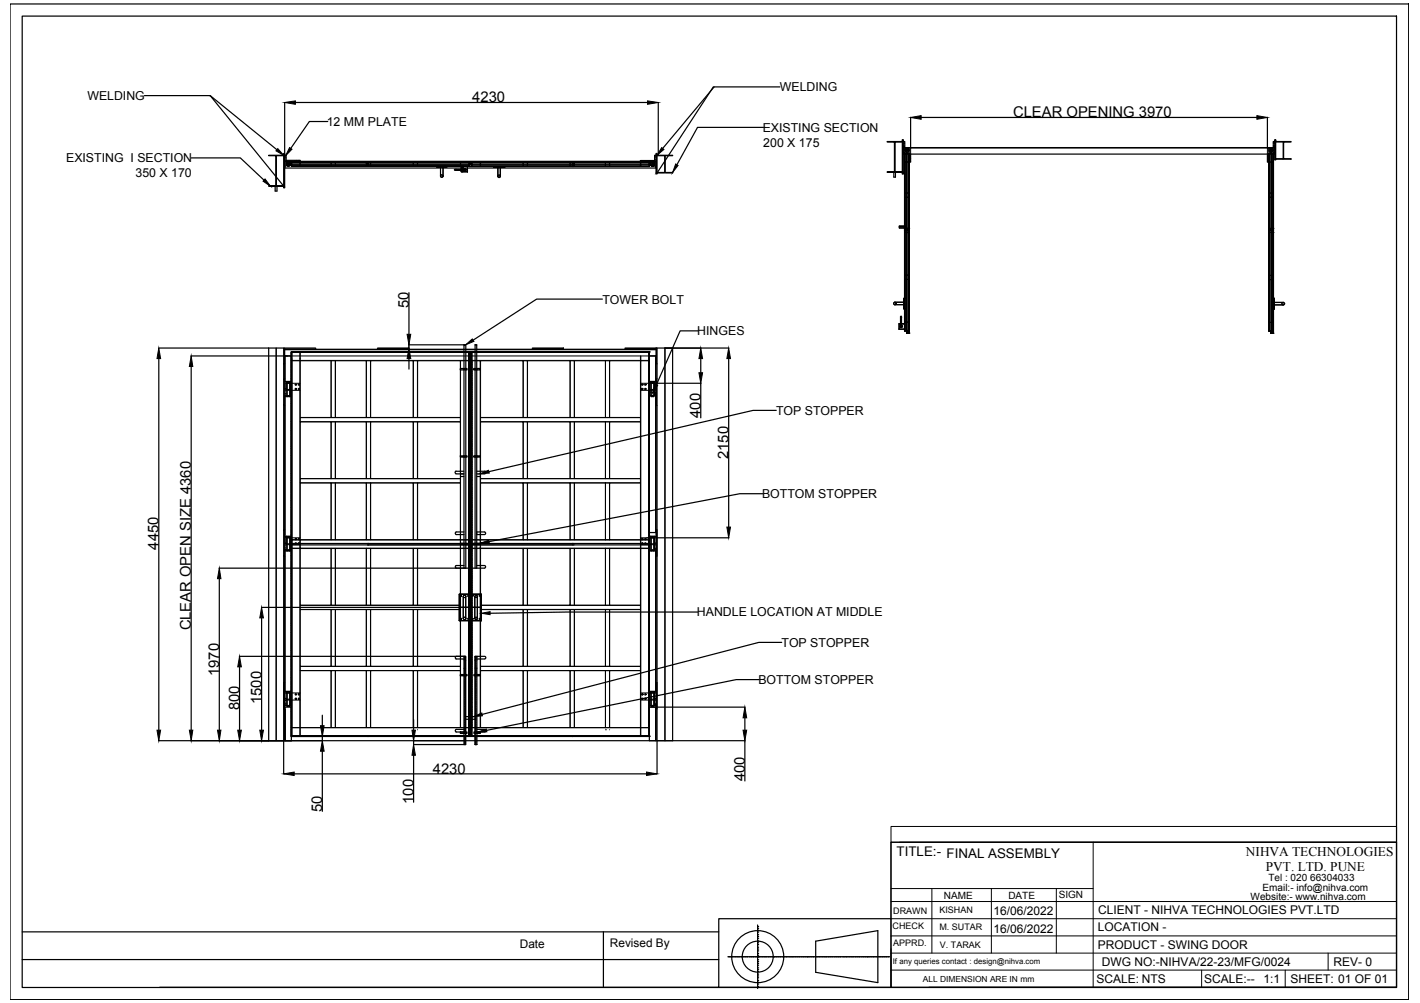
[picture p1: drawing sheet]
<svg xmlns="http://www.w3.org/2000/svg" width="297mm" height="210mm" viewBox="0 0 297 210" stroke-linecap="round" stroke-linejoin="round" font-family="sans-serif">
<!-- layer: 0 -->
<g fill="none" stroke="#000" stroke-width=".25">
<path d="M2.1 .8h292.6v208.4h-292.6zM4.6 3.4h287.5v203.3h-287.5zM149.4 18.2h-.2l-11.7 17.9M163.1 18.2h-13.7l-10.8 12.9M30.2 20h13.8l13.9 11.3M40 33h10.3l4.9 4.7M43.8 20l15.5 18.9M56.2 32.5h3.1l-1.5 .1v6.2h1.5v.2h-3.1v-.2h1.5v-6.2zM57.6 39v1h.3v-1M59.3 32.3h.2v6.8h-.2zM59.3 39.1v.2h.2v-.2M59.3 32.3v-.2h.2v.2"/>
<path d="M59.5 32.5h.3v1.1M59.5 21.4v11M59.5 35.2h77.7M59.5 33.8h77.7M59.8 33.8v-.2h3v.2M61.8 21.4h73.7M68.6 25.4h-3.9l-3.9 5.7M92.1 36.8l.3 .3 .3-.3M92.1 35.2v1.7M92.7 35.2v1.7M95.3 35.5h-.2v.1h1.5h-1.2M95.3 35.5h1.3h-1.2"/>
<path d="M95.3 35.4l.1 .1M95.4 35.5v.1M95.4 35.6h-.1M96.5 35.6v.3l.1 .1v-.8v.7h1.2v-.7v.7M96.5 35.2v.3M96.6 36h1.2M97.8 36h.1M104.1 36.9l.3 .3 .3-.3M104.1 35.2v1.7M104.7 35.2v1.7M134 33.8v-.2h2.9v.2M137.2 32.3h.2v4.1h-.2z"/>
<path d="M137.2 32.5h-.3v1.1M137.2 32.3v-.2h.2v.2M137.4 32.5h3.3l-1.6 .1v3.5l1.6 .1h-3.3l1.7-.1v-3.5zM137.7 21.4v11M159.7 26.7h-13.8l-4.3 7.8M185.6 29.6h3.2l-1.6 .1v6.3l1.6 .1h-3.2l1.5-.1v-6.3zM187 36.1v1h.3v-1M188.8 29.4h.2v6.9h-.2zM188.8 36.3v.1h.2v-.1M188.8 29.4v-.2h.2v.2M189 29.6h.3v1.3M189 32.2h77.6"/>
<path d="M189 30.9h77.6M189.2 32.2l.1 16M189.3 32.2v16M189.6 32.2v16h.6v-16M189.8 32.2v16h-.5M190.1 32.2v16M190.5 32.2v1.7h-.3M190.5 24.5v6.5M192.7 24.6h70.2M265.1 32.2v1.7h.3M265.1 24.5v6.5M265.4 32.2l.1 16"/>
<path d="M265.5 32.2v16M265.8 32.2v16h.6v-16M266 32.2v16h-.5M266.3 32.2v16M266.6 29.4h.3v4.1h-.3zM266.6 29.6h-.3v1.3M266.6 29.4v-.2h.3v.2M266.9 29.6h3.2l-1.6 .1v3.5l1.6 .1h-3.2l1.5-.1v-3.5zM188.1 47.4h1.1M189.2 47.3h-1.1v.4h1.1M189.3 48h.5v21.2h-.5zM189.3 48l-.1 19.8"/>
<path d="M190.1 48l.1 21.7zM190.1 48h-.5v21.7h.5M265.5 48v21.3h.5v-21.3h-.6l.1 21.3M266.3 48h-.5v21.7M33.2 72.8h26.1M33.2 75v77.8M39.9 74.5h21M40 76.7v76.1M56.2 72.8v82.2M59.3 72.8h.2v3.3h-.2zM59.3 76.1v3.2M59.5 74.5l.1 5.3"/>
<path d="M59.5 79.3h-.2v5.5h.2M59.5 72.8h6.5v.3h-6.5M59.5 79.8h.1M59.5 76.1v66.7M59.5 73.1h37.5M59.5 73.2h37.5M59.6 74.5h1.3v5.3h-1.3M59.8 80l.1 .2M59.8 80h1zM60.8 80h.1M60.8 80v2.8h-1M60.9 73.7l.1 40.3z"/>
<path d="M60.9 73.7h.1M60.9 73.7v.9M60.9 74.7v2.5M60.9 77.3v.8M60.9 78.2v2M60.9 73.6h.2M61 73.6l16.1 .1zM61 73.6v.1M61.2 73.6h2.5M63.8 73.6h.7M64.6 73.6h2.1M66.8 73.6h.4"/>
<path d="M67.3 73.6h2M69.4 73.6h.8M70.3 73.6h2.5M72.9 73.6h2.1M75 73.6h23.6v2.1M76.9 73.6l19.7 .1M79 72.8h6.4v.3h-6.4zM85.5 72.2h11.6M85.5 72.2v.6M85.5 61.2v8.8M85.5 75v2.2M96.3 77.1h1.4v.3h-1.4z"/>
<path d="M96.6 73.6h.1M96.6 73.6h1.2M96.6 73.7h1.2M97 72.2h.4M97 77.1v.3M97 77.3h.4M97.4 73.1h39.8M97.4 73.2h39.8M97.4 77.1v.3M97.8 73.7h.3M98.1 73.7v40.3M98.1 73.6v.1"/>
<path d="M98.1 73.6h.1M98.2 73.7h.1M98.2 73.6v2.1M98.2 75.8v.8M98.2 76.7v2M98.2 78.8v.4M98.2 79.3v2.1M98.2 73.6h21.7l-21.7 .1v40.3h21.7M98.2 74v-.4v40.4M98.2 74.1v2.5M98.2 76.7v2.1M98.2 78.9v3.3"/>
<path d="M98.5 73.7v.3M98.5 74.1v2.5M98.5 76.7v2.1M98.5 78.9v3.3M98.6 75.8v.8M98.6 76.7v2M98.6 78.8v.4M98.6 79.3v2.1M98.7 73.6h23.3M98.7 73.7v.3M98.7 74.1v2.5M98.7 76.7v2.1"/>
<path d="M98.7 78.9v3.3M99 73.6h1.1M99 73.7h1.1M99.1 77.1h1.4v.3h-1.4zM99.3 77.1v.3M99.3 77.3h.5M99.4 72.2h.3v46.7M99.4 72.2h.3M99.4 72.2v46.7M99.8 77.1v.3M100.1 73.6h.1M111.4 72.8h6.4v.3h-6.4z"/>
<path d="M119.7 73.6l16.1 .1v40.3v-40.4zM122.1 73.6h.8M123 73.6h2M125.1 73.6h.4M125.6 73.6h2.1M126 62.6h-13.7l-13.3 8.6M127.7 73.6h.8M128.6 73.6h2.5M131.2 73.6h2.1M133.4 73.6h2.4M135.8 73.7h.1M135.8 73.6v.1"/>
<path d="M135.8 73.6h.1M135.8 73.7v.9M135.8 74.7v2.5M135.8 77.3v.8M135.8 78.2v2M135.8 74.5h1.4M136 80v2.8h.9M136 80h.1M136 80h.9zM136.9 80h.1M136.9 80v1.3M137.1 79.8h-1.3v-5.3h1.3l.1 5.3"/>
<path d="M137.2 72.8h.2v3.3h-.2zM137.2 79.3h.2v5.5h-.2zM137.2 72.8h-6.4v.3h6.4M137.2 76.1v3.2M137.4 72.8h15.1M137.4 76.1v3.2M140.7 72.8v82.2M146 69.2h-3.7l-5 11.3M146.6 75v3M152.4 75v35.3M187.2 63.8h1.8M187.2 63.2h1.8"/>
<path d="M187.2 63.2l-.3 .3 .3 .3M188.1 67.8h1.1zM188.1 67.8v1.1h1.1v-1.1M188.1 67.8h.1M188.1 68.9h1.1l.1 .3M188.4 67.8v-1.6h.2v1.6M188.4 66.4v.1M188.4 67.8v-1.3h.1v1.3M188.6 66.4v.1M189 62.4h.2v2.2h-.2zM189 62.4v2.2M189.2 64.6h.1"/>
<path d="M189.2 62.4h.1M189.2 67.8h.1M189.2 67.8v1.1M189.3 69.2h.1M189.3 69.2l.3 .1M189.6 69.7h.1M189.7 69.7h.1M189.7 69.7h.4zM189.7 69.6l.1 .1M190.1 69.7h.1M190.2 69.6l-.1 .1M190.2 69.7h-.1"/>
<path d="M265.5 69.3h.1M265.5 69.3h.3M265.8 69.3h.1M265.8 69.2v.1M265.8 69.7l.1 .1M265.8 69.7h.6M265.9 69.7h.1M265.9 69.8h.1M265.9 69.8h.4zM265.9 69.6l.1 .1M266.3 69.7v.1M266.3 69.7v-21.7l.1 21.7"/>
<path d="M266.4 62.5v2.1M266.4 69.6l-.1 .1M266.4 69.7l-.1 .1M266.4 64.7h.2M266.4 62.4h.2M266.6 62.4v2.3zM266.6 63.3h1.8l.3 .2-.3 .3h-1.8M59.3 84.8v26.1M59.5 83l.1 29.3M59.5 81.3h.3v1.5h-.3M59.6 83h1.3v29.3h-.1M59.8 81.5h1"/>
<path d="M60.1 82.8v.1M60.1 82.8v.2M60.6 82.8v.2M60.8 80.2h.1M60.8 81.7h.1M60.9 80.3v.4M60.9 80.8v2.1M60.9 83v.7M60.9 83.8v2.5M60.9 86.4v2.1M60.9 88.6v2.5M60.9 91.2v.8"/>
<path d="M60.9 92.1v2M60.9 94.2v2.6M60.9 96.8v.8M60.9 97.7v2.1M60.9 99.9v.3M60.9 80.2h-1.1v1.1M95.4 99.2h1.6M95.4 98.6h1.6M95.4 98.6l-.2 .3 .2 .2M96.3 95.4h1.4v.3h-1.4zM96.4 99.7h.6M97 95.5h.1"/>
<path d="M97 95.5h.4M97 95.4v.1M97 95.6v.1M97.4 95.5h.1M98.2 81.4v.8M98.2 82.3v2.5M98.2 84.9v2.1M98.2 87.1v2.5M98.2 89.7v.8M98.2 90.5v2.1M98.2 92.7v.4M98.2 93.2v2"/>
<path d="M98.2 95.3v.8M98.2 96.2v2M98.2 98.3v.4M98.2 98.8v2.1M98.2 82.3v2.1M98.2 84.5v2.5M98.2 87.1v.8M98.2 88v2M98.2 90.1v.4M98.2 90.6v2.1M98.2 92.7v.8M98.2 93.6v2.5"/>
<path d="M98.2 96.2v2.1M98.2 98.4v2.5M98.5 82.3v2.1M98.5 84.5v2.5M98.5 87.1v.8M98.5 88v2M98.5 90.1v.4M98.5 90.6v2.1M98.5 92.7v.8M98.5 93.6v2.5M98.5 96.2v2.1M98.5 98.4v2.5"/>
<path d="M98.6 81.4v.8M98.6 82.3v2.5M98.6 84.9v2.1M98.6 87.1v2.5M98.6 89.7v.8M98.6 90.5v2.1M98.6 92.7v.4M98.6 93.2v2M98.6 95.3v.8M98.6 96.2v2M98.6 98.3v.4M98.6 98.8v2.1"/>
<path d="M98.7 82.3v2.1M98.7 84.5v2.5M98.7 87.1v.8M98.7 88v2M98.7 90.1v.4M98.7 90.6v2.1M98.7 92.7v.8M98.7 93.6v2.5M98.7 96.2v2.1M98.7 98.4v2.5M99.1 95.4h1.4v.3h-1.4zM99.3 95.5h.1"/>
<path d="M99.3 95.5h.5M99.8 95.5h.1M99.8 95.4v.1M99.8 95.6v.1M99.8 99.2h1.6M99.8 98.6h1.6M99.8 99.7h.6M101.4 98.6l.2 .3-.2 .2M135.8 80.3v.4M135.8 80.8v2.1M135.8 83v.7M135.8 83.8v2.5"/>
<path d="M135.8 86.4v2.1M135.8 88.6v2.5M135.8 91.2v.8M135.8 92.1v2M135.8 94.2v2.6M135.8 96.8v.8M135.8 97.7v2.1M135.8 99.9v.3M135.8 80.2h10.8M135.8 81.7h.2M136 82.1h-.2v29.3h1.3M136 81.5h.9"/>
<path d="M136.2 82.8h.1M136.2 82.8v.2h.6v-.2M136.9 80.2h.1M137.2 82.1v29.3M137.2 81.3h-.3v1.5h.2M137.2 84.8v26.1M137.4 84.8v77.2M146.6 80.2v7.2M162.4 85.9h-4.8l-55.3 12.8M45.8 118.9h55.6M59.3 116.4v45.6M59.5 115.3l.1 29.4"/>
<path d="M59.5 113.7h.3v1.4h-.3M59.5 110.9h-.2v5.5h.2M59.5 112.3h.3M59.6 115.3h1.3v29.4h-1.3M59.8 112.3h1zM59.8 112.3v1.4M59.8 112.6h1.1M59.8 113.8h1M60.1 115.1v.2M60.3 115.2h.1M60.3 115.1v.1M60.6 115.1v.2"/>
<path d="M60.8 112.3h.1M60.8 112.3v2.8h-1M60.8 112.5l-.9 .1M60.8 114h.1M60.9 100.3v2.1M60.9 102.5v.7M60.9 103.3v2.6M60.9 105.9v2.1M60.9 108.1v2.5M60.9 110.7v.8M60.9 111.6v2.1M60.9 113.7v1"/>
<path d="M60.9 114.8v2.5M60.9 117.4v.7M60.9 118.2v2.1M61 114h36M61 113.7h36M95.4 111.9h1.7M95.4 111.3h1.7M95.4 118.3h1.7M95.4 111.3l-.2 .3 .2 .3M95.4 118.4l-.2 .2 .2 .3M96.3 113.7h1.4v.2h-1.4zM97 113.8h.1"/>
<path d="M97 113.8h.4M97 113.7v.1M97 113.9h.1M97.1 118.9v-46.7h.3v46.7M97.4 114h.7M97.4 113.7h.7M97.4 113.8h.1M98.1 113.7l.1 40.3v-80.3l-.1 40.3M98.1 113.7v40.4M98.2 114h.1M98.2 113.7h21.7M98.2 113.7v40.3"/>
<path d="M98.2 101v.7M98.2 101.8v2.5M98.2 104.4v2.1M98.2 106.6v2.5M98.2 109.2v.8M98.2 110.1v2M98.2 112.2v.4M98.2 112.7v41.3M98.2 101v.8M98.2 101.8v2.1M98.2 104v2.5M98.2 106.6v.8"/>
<path d="M98.2 107.5v2M98.2 109.6v.4M98.2 110.1v2.1M98.2 112.3v.7M98.2 113.1v3.5M98.2 116.7v2.1M98.2 118.9v2.5M98.5 101v.8M98.5 101.8v2.1M98.5 104v2.5M98.5 106.6v.8M98.5 107.5v2"/>
<path d="M98.5 109.6v.4M98.5 110.1v2.1M98.5 112.3v.7M98.5 113.1v3.5M98.5 116.7v2.1M98.5 118.9v2.5M98.6 101v.7M98.6 101.8v2.5M98.6 104.4v2.1M98.6 106.6v2.5M98.6 109.2v.8M98.6 110.1v2"/>
<path d="M98.6 112.2v.4M98.6 112.7v3.9M98.6 116.7v2.1M98.6 118.9v2.5M98.7 101v.8M98.7 101.8v2.1M98.7 104v2.5M98.7 106.6v.8M98.7 107.5v2M98.7 109.6v.4M98.7 110.1v2.1M98.7 112.3v.7"/>
<path d="M98.7 113.1v3.5M98.7 116.7v2.1M98.7 118.9v2.5M99.1 113.7h1.4v.2h-1.4zM99.3 113.8h.1M99.3 113.8h.5M99.7 118.3h1.7M99.8 113.8h.1M99.8 113.7v.1M99.8 113.9h.1M101.4 111.3h-1.7v.6h1.7M101.4 111.3l.2 .3-.2 .3"/>
<path d="M101.4 118.4l.2 .2-.2 .3M119.7 113.7h16.1v40.4v-40.4v1M119.7 114h16.1M135.3 112.6h17.2M135.8 100.3v2.1M135.8 102.5v.7M135.8 103.3v2.6M135.8 105.9v2.1M135.8 108.1v2.5M135.8 110.7v.8M135.8 111.6v2.1M135.8 114.8v2.5"/>
<path d="M135.8 117.4v.7M135.8 118.2v2.1M135.8 114h.2M136 112.3v2.8h.9M136 112.3h.9h-.9M136 112.5h.9M136 112.3h.1M136 113.8h.9M136.2 115.3h-.4v29.4h1.3M136.2 115.3h.6M136.2 115.1v.2M136.5 115.1l.1 .1z"/>
<path d="M136.8 115.1v.2M136.8 115.3h.3M136.9 112.3h.1M136.9 113.7v1.4h.3M136.9 112.3v1.4M136.9 113.7h.3M137.2 115.3v29.4M137.2 110.9h.2v5.5h-.2zM137.2 116.4v26.4M159.6 103.3h-4.8l-52.5 10.1M45.9 121.1v31.7M50.1 137.4h47.3v18.4"/>
<path d="M50.1 139.6v13.2M54.7 127.1h46M54.7 129.3v23.5M60.9 120.4v.4M60.9 120.8v2.1M60.9 123v.8M60.9 123.9v2.5M60.9 126.5v2.1M60.9 128.6v2.6M60.9 131.3v.7M60.9 132.1v2.1M60.9 134.3v2.5"/>
<path d="M60.9 136.9v.8M60.9 137.7v2.1M60.9 139.9v.4M95.4 137.9h1.7M95.4 137.4l-.2 .2 .2 .3M96.1 124.4v5.5zM96.1 129.9h2.2h-2.2M97.1 137.4v18.4M97.1 139.9h.3M97.2 137.4v1M97.2 138.5v.3M97.2 138.9v2.9"/>
<path d="M97.4 138.2v17.6M97.4 124.8v4.6M97.5 124.8l-.3-.3-.3 .3v4.6l.3 .3 .3-.3M98.2 124.4h-2.1h2.1v5.5M98.2 121.5v.7M98.2 122.3v7.7M98.2 130.1v.4M98.2 130.6v2.1M98.2 132.7v.8M98.2 133.6v2.5M98.2 136.2v2.1M98.2 138.4v2.5"/>
<path d="M98.5 124.4h2.2v5.5v-5.5zM98.5 129.9v-5.5v5.5M98.5 121.5v.7M98.5 122.3v2.1M98.5 124.5v2.5M98.5 127.1v.8M98.5 128v2M98.5 130.1v.4M98.5 130.6v2.1M98.5 132.7v.8M98.5 133.6v2.5M98.5 136.2v2.1"/>
<path d="M98.5 138.4v2.5M98.6 121.5v.7M98.6 122.3v2.1M98.6 124.5v2.5M98.6 127.1v.8M98.6 128v2M98.6 130.1v.4M98.6 130.6v2.1M98.6 132.7v.8M98.6 133.6v2.5M98.6 136.2v2.1M98.6 138.4v2.5"/>
<path d="M98.7 121.5v.7M98.7 122.3v2.1M98.7 124.5v2.5M98.7 127.1v.8M98.7 128v2M98.7 130.1v.4M98.7 130.6v2.1M98.7 132.7v.8M98.7 133.6v2.5M98.7 136.2v2.1M98.7 138.4v2.5M99.3 124.8v4.6"/>
<path d="M99.3 124.8l.3-.3 .3 .3M99.3 129.4l.3 .3 .3-.3M99.4 138.2v17.6M99.4 139.9h.4M99.6 137.4v1M99.6 138.5v.3M99.6 138.9v2.9M99.8 137.4v18.4h-.4M99.8 137.9h1.6M99.9 124.8v4.6M100.7 129.9h-2.2h2.2M101.4 137.4h-2v18.4"/>
<path d="M101.4 137.4l.2 .2-.2 .3M135.8 120.4v.4M135.8 120.8v2.1M135.8 123v.8M135.8 123.9v2.5M135.8 126.5v2.1M135.8 128.6v2.6M135.8 131.3v.7M135.8 132.1v2.1M135.8 134.3v2.5M135.8 136.9v.8M135.8 137.7v2.1"/>
<path d="M135.8 139.9v.4M146 128.1h-27.5l-16 .2M163.5 134.4h-4.8l-57.8 15.1M33.2 155h122.6v8.4M59.3 142.8h.2v5.6h-.2zM59.5 148l.1 7-.1-6.6M59.5 146.2h.3v1.4h-.3M59.5 144.7h.1M59.6 148h1.3v7h-1.3M59.8 144.8h1zM59.8 144.8v1.4M59.8 146.3h1"/>
<path d="M60.1 147.6v.2h.5v-.2M60.6 147.6h.1M60.8 144.8h.1M60.8 144.8v.2M60.8 145h-1h1.1M60.8 145v2.6h-1M60.8 146.5h.1M60.9 154.1h.1M60.9 140.4v2M60.9 142.5v.8M60.9 143.4v2.5M60.9 146v2.1"/>
<path d="M60.9 148.2v2.5M60.9 150.8v.7M60.9 151.6v2.1M60.9 153.8v.3M61 154.1l16.1-.1zM61 154l-.1-40.3v40.4M61 154l6.4 .1v.9M61 154l.1 .1M61.2 154.1h2.5M63.8 154.1h.7M64.6 154.1h2.1M66.8 154.1h.4"/>
<path d="M67.3 154.1h2M67.4 149.7v2.2M67.4 157.2v12.6M69.4 154.1h.8M70.3 154.1h2.5M72.9 154.1h2.1M75 154.1h60.8M76.9 154l20.1 .1M86.5 155v.8h10.9M86.5 150.6v2.2M86.5 158.1v9.8M95.4 152.6h1.7"/>
<path d="M95.4 153.2h1.7M95.4 152.7l-.2 .2 .2 .3M96.3 141.2h1.4v.2h-1.4zM96.3 153.2h1.4v.3h-1.4zM97 141.3h.1M97 153.2v.2M97 141.2v.1M97 141.3v.1M97 153.4v.1M97 141.3h.4M97 153.4h.4M97.2 141.9v2.1"/>
<path d="M97.2 144.1v.4M97.2 144.6v2M97.2 146.7v.8M97.2 147.6v2.5M97.2 150.2v2.1M97.2 152.3v1.1M97.2 154v.7M97.2 154.8v1M97.4 154.1h.8M97.4 150h.7M97.4 150.5h.7M97.4 141.3h.1"/>
<path d="M97.4 153.2v.2M97.4 141.2v.1M97.4 141.3v.1M97.4 153.4v.1M98.2 154h21.7M98.2 141v.8M98.2 141.8v2.1M98.2 144v.4M98.2 144.5v2M98.2 146.6v.8M98.2 147.5v2M98.2 149.6v.4"/>
<path d="M98.2 150.1v2.1M98.2 152.3v.7M98.2 153.1v.9M98.2 153.7h.3M98.4 153.5v.2M98.5 141v.8M98.5 141.8v2.1M98.5 144v.4M98.5 144.5v2M98.5 146.6v.8M98.5 147.5v2M98.5 149.6v.4"/>
<path d="M98.5 150.1v2.1M98.5 152.3v.7M98.5 153.1v.9M98.6 141v.8M98.6 141.8v2.1M98.6 144v.4M98.6 144.5v2M98.6 146.6v.8M98.6 147.5v2M98.6 149.6v.4M98.6 150.1v2.1M98.6 152.3v.7"/>
<path d="M98.6 153.1v.9M98.7 141v.8M98.7 141.8v2.1M98.7 144v.4M98.7 144.5v2M98.7 146.6v.8M98.7 147.5v2M98.7 149.6v.4M98.7 150.1v2.1M98.7 152.3v.7M98.7 153.1v.9M98.7 150h.7"/>
<path d="M98.7 150.5h.7M99.1 141.2h1.4v.2h-1.4zM99.1 153.2h1.4v.3h-1.4zM99.4 141.3h.1M99.4 153.2v.2h.4M99.4 141.3h.4M99.6 141.9v2.1M99.6 144.1v.4M99.6 144.6v2M99.6 146.7v.8M99.6 147.6v2.5M99.6 150.2v2.1"/>
<path d="M99.6 152.3v1.1M99.6 154v.7M99.6 154.8v1M99.8 141.3h.1M99.8 141.2v.1M99.8 141.3v.1M99.8 153.4v.1M99.8 152.6h1.6M101.4 153.2h-1.6v.2M101.4 152.7l.2 .2-.2 .3M119.7 154h16.1M135.8 154v.1"/>
<path d="M135.8 153.9v.2h-.1M135.8 154.1h.1M135.8 140.4v2M135.8 142.5v.8M135.8 143.4v2.5M135.8 146v2.1M135.8 148.2v2.5M135.8 150.8v.7M135.8 151.6v2.1M135.8 153.8v.3M135.8 145h1.1M135.8 146.5h.2"/>
<path d="M136 144.8v2.8h1.2M136 144.8h.1M136 146.3h.9M136 144.8h.9zM136.1 148h19.7M136.2 147.6v.2h.6v-.2M136.6 147.7h.1M136.9 144.8h.1M136.9 145h.1M136.9 144.8v1.4M137.1 148h-1.3v7h1.3M137.2 148l-.1 7 .1-6.6"/>
<path d="M137.2 146.2h-.3v1.4M137.2 142.8h.2v5.6h-.2zM155.8 150.2v2.6M158.8 142.2h-4.8l-52.2 10.7M61.5 162h73.7M186.4 176.3h105.7v30.3h-105.7zM4.6 195h145.8M126.2 195v11.7M158.5 200v.2h.3M158.5 199.9h.1M158.5 199.6v.3M158.5 199.5h.1"/>
<path d="M158.5 199v.4M158.5 199h.1M158.5 198.7v.3M158.5 198.6h.1M158.5 198.3v.3M158.5 198.2h.1M158.5 197.7v.4M158.5 197.7h.1M158.5 197.3v.3M158.5 197.3h.1M158.5 197v.3M158.5 196.9h.1"/>
<path d="M158.5 196.5v.3M158.5 196.4h.1M158.5 196v.3M158.5 196h.1M158.5 195.7v.2M158.5 195.6h.1M158.5 195.2v.4M158.5 195.1h.1M158.5 194.7v.3M158.5 194.7h.1M158.5 194.3v.3M158.5 194.3h.1"/>
<path d="M158.5 194v.3M158.5 193.9h.1M158.5 193.6v.1M158.5 193.8v.1M158.5 195.1v.1M158.5 196.4v.1M158.5 196.8v.1M158.5 198.1v.1M158.5 199.4v.1M170.6 197l13-2.2v10.8l-13-2.1zM186.4 192.3h-36v14.3h-117M4.6 200.8h145.8"/>
<path d="M150.4 206.6h36M152.3 200.2h.1M152.4 200.2h.1M152.5 200.2h.3M152.8 200.2h.1M152.9 200.2h.2M153.2 200.2h.1M153.4 200.2h.3M153.7 200.2h.1M153.8 200.2h.3M154.1 200.2h.1M154.2 200.2h.3"/>
<path d="M154.5 200.2h.1M154.5 200.2h.4M154.9 200.2h.1M155.1 200.2h.1M155.1 200.2h.3M155.4 200.2h.1M155.5 200.2h.3M155.8 200.2h.1M155.9 200.2h.3M156.2 200.2h.1M156.4 200.2h.3M156.7 200.2h.1"/>
<path d="M156.8 200.2h.3M157.1 200.2h.1M157.2 200.2h.3M157.5 200.2h.1M157.6 200.2h.1M157.7 200.2h.2M157.9 200.2h.1M158.1 200.2h.1M158.1 200.2h.3M158.4 200.2h.1M158.5 206.5v.4M158.5 206.5h.1"/>
<path d="M158.5 206.1v.2M158.5 205.9h.1M158.5 205.6v.3M158.5 205.6h.1M158.5 205.2v.3M158.5 205.2h.1M158.5 204.8v.2M158.5 204.6h.1M158.5 204.3v.3M158.5 204.2h.1M158.5 203.9v.3M158.5 203.9h.1"/>
<path d="M158.5 203.5v.2M158.5 203.3h.1M158.5 203v.3M158.5 202.9h.1M158.5 202.6v.3M158.5 202.6h.1M158.5 202.2v.3M158.5 202h.1M158.5 201.7v.3M158.5 201.6h.1M158.5 201.3v.3M158.5 201.2h.1"/>
<path d="M158.5 200.9v.3M158.5 200.9h.1M158.5 200.3v.5M158.5 200.3h.1M158.5 202v.1M158.5 203.4h.1M158.5 203.7v.1M158.5 204.7v.1M158.5 205v.1M158.5 206v.1M158.5 206.4h.1M158.8 200.2h.1"/>
<path d="M158.9 200.2h.1M159 200.2h.2M159.2 200.2h.1M159.4 200.2h.1M159.4 200.2h.3M159.8 200.2h.1M159.8 200.2h.3M160.1 200.2h.1M160.2 200.2h.3M160.6 200.2h.1M160.7 200.2h.1M160.7 200.2h.3"/>
<path d="M161.1 200.2h.1M161.1 200.2h.3M161.4 200.2h.1M161.5 200.2h.3M161.8 200.2h.1M161.9 200.2h.1M162 200.2h.1M162 200.2h.3M162.4 200.2h.1M162.4 200.2h.3M162.8 200.2h.1M162.8 200.2h.3"/>
<path d="M163.1 200.2h.1M163.2 200.2h.1M163.3 200.2h.2M163.6 200.2h.1M163.7 200.2h.1M163.7 200.2h.3M164.1 200.2h.1M164.1 200.2h.3M164.5 200.2h.1M164.6 200.2h.2M164.9 200.2h.1M165 200.2h.1"/>
<path d="M165 200.2h.3M165.4 200.2h.1M165.4 200.2h.3M165.8 200.2h.1M165.9 200.2h.2M166.2 200.2h.1M166.3 200.2h.1M166.4 200.2h.3M166.7 200.2h.1M166.7 200.2h.3M167.1 200.2h.1M167.2 200.2h.3"/>
<path d="M167.5 200.2h.1M167.6 200.2h.1M167.7 200.2h.3M168 200.2h.1M168 200.2h.3M168.4 200.2h.1M168.4 200.2h.3M168.8 200.2h.1M168.9 200.2h.1M169 200.2h.3M169.3 200.2h.1M169.4 200.2h.3"/>
<path d="M169.7 200.2h.1M169.7 200.2h.3M170.1 200.2h.1M170.3 200.2h.3M170.6 200.2h.1M170.7 200.2h.3M171 200.2h.1M171.1 200.2h.3M171.4 200.2h.1M171.6 200.2h.3M171.9 200.2h.1M172 200.2h.3"/>
<path d="M172.3 200.2h.1M172.4 200.2h.3M172.7 200.2h.1M172.9 200.2h.2M173.1 200.2h.1M173.3 200.2h.1M173.3 200.2h.3M173.6 200.2h.1M173.7 200.2h.3M174 200.2h.1M174.1 200.2h.3M174.4 200.2h.1"/>
<path d="M174.6 200.2h.1M174.6 200.2h.3M174.9 200.2h.1M175 200.2h.3M175.3 200.2h.1M175.4 200.2h.3M175.7 200.2h.1M175.8 200.2h.1M175.9 200.2h.3M176.3 200.2h.1M176.3 200.2h.3M176.6 200.2h.1"/>
<path d="M176.7 200.2h.3M177 200.2h.1M177.1 200.2h.1M177.2 200.2h.2M177.4 200.2h.1M177.6 200.2h.1M177.6 200.2h.3M178 200.2h.1M178 200.2h.3M178.3 200.2h.1M178.4 200.2h.3M178.8 200.2h.1"/>
<path d="M178.9 200.2h.1M178.9 200.2h.3M179.3 200.2h.1M179.3 200.2h.3M179.6 200.2h.1M179.7 200.2h.5M180.2 200.2h.1M180.2 200.2h.3M180.6 200.2h.1M180.6 200.2h.3M181 200.2h.1M181 200.2h.3"/>
<path d="M181.3 200.2h.1M181.4 200.2h.1M181.5 200.2h.1M181.6 200.2h.2M181.9 200.2h.1M181.9 200.2h.3M182.3 200.2h.1M182.3 200.2h.3M182.7 200.2h.1M182.8 200.2h.2M183.1 200.2h.1M183.2 200.2h.1"/>
<path d="M183.2 200.2h.3M183.6 200.2h.1M183.6 200.2h.3M184 200.2h.1M184.1 200.2h.2M184.4 200.2h.1M184.5 200.2h.1M184.6 200.2h.3M184.9 200.2h.1M184.9 200.2h.3M185.3 200.2h.1M185.4 200.2h.3"/>
<path d="M185.7 200.2h.1M185.8 200.2h.1M185.9 200.2h.1M194.3 206.6h97.8"/>
<circle cx="97.2" cy="35.5" r=".19"/>
<circle cx="97.2" cy="35.5" r=".23"/>
<circle cx="188.5" cy="68.3" r=".19"/>
<circle cx="188.5" cy="68.3" r=".23"/>
<circle cx="96.4" cy="124.7" r=".11"/>
<circle cx="96.4" cy="129.5" r=".11"/>
<circle cx="97.9" cy="129.5" r=".11"/>
<circle cx="97.9" cy="124.7" r=".11"/>
<circle cx="98.9" cy="124.7" r=".11"/>
<circle cx="98.9" cy="129.5" r=".11"/>
<circle cx="100.3" cy="129.5" r=".11"/>
<circle cx="100.3" cy="124.7" r=".11"/>
<circle cx="158.5" cy="200.2" r="5.4"/>
<circle cx="158.5" cy="200.2" r="3.2"/>
</g>
<g fill="none" stroke="#000" stroke-width=".21">
<path d="M57.6 39h.3M59.3 32.5h.2M59.3 39h.2M59.5 33.9h77.7M59.5 32.6h.3M59.5 32.9h.3M59.5 33.3h.3M59.5 33.6h.3M59.6 33.9v1.3M59.8 33.8v1h-.3M59.9 34l.5-.1 .4 .4a.45 .45 0 0 0-.6-.4 .45 .45 0 0 0-.2 .7 .45 .45 0 0 0 .7-.1l.1-.2a.47 .47 0 0 1-.6 .4 .47 .47 0 0 1-.3-.7zM60.1 34.3l.5 .1"/>
<path d="M60.3 34.1v.5M60.4 34.1l-.1 .5M60.6 34.3l-.5-.1 .5 .2h-.5M60.9 34.7l.1 .1zM60.9 34.3v.4M61 33.9h.1M60.9 33.9v.5M60.9 33.9v.8h37.2M60.9 33.9h37.2v.4M60.9 33.8v.1M61 34.7l16.1 .1zM61 33.9h16.1"/>
<path d="M61 33.9v.8M61.7 33.6v.3M62 33.6v.3M62.4 33.6v.3M62.7 33.6v.3M62.7 33.9v.8M62.8 33.8v1h6.4v-.9h-6.4M69.3 33.9h.8v.9h-.8zM70.2 33.9h6.4v.9h-6.4zM76.7 33.9h.8v.9h-.8zM76.9 34.3h21.2v.4h-21.2zM76.9 34.8h21.2"/>
<path d="M76.9 33.9h21.7M76.9 34.7l19.7 .1M77.1 34.7v-.4h-16.1v.5h16.1M77.1 33.9h-16.1v.5h16.1v-.5M77.5 33.9h8.9v.9h-8.9zM86.5 33.9h.8v.9h-.8zM87.4 33.9h8.9v.9h-8.9zM91.3 34.8h2.2v.2h-2.2zM91.3 35h2.2M91.6 34.8v.2M91.8 34.8v.2M92.1 35v1.9a.28 .28 0 0 1 .3-.3 .28 .28 0 0 1 .3 .3"/>
<path d="M92.7 35v1.9M92.7 35v.2M93 34.8v.2M93.2 34.8v.2M95.4 35.5v.1M96.3 33.9v.8M96.5 34.8v1.1M96.6 35.6h.3zM96.6 34.8v.4v-.4h1.2v.4v-.4M96.6 34.8h1.2M96.8 34.8v1.1M96.9 34.8v1.1h-.3"/>
<path d="M96.9 35.5h-.3h.3v.1M98.1 33.9v.8M98.1 34.7l-.3 .1M98.1 34.7v.1M98.1 34.7h-37.2l37.2 .1M98.1 34.7h.1M98.2 34.4h.4h-.4v.3M98.2 34.7l-.1 .1M98.2 34.4v.4zM98.2 34.8h.1M98.2 34.8v-.5h21.7v.5M98.2 33.9v.4h.3"/>
<path d="M98.2 34.8h37.6h-37.6M98.2 34.3v.1M98.2 34.8h21.7M98.5 34.3l.2-.1zM98.5 34.3h-.3l.3 .1M98.6 33.9v.4zM98.6 34.3h-.5M98.6 33.9h-37.7h37.7l-.1 .5h-21.6v-.5v.5M98.6 34.3l-.1 .1M98.6 33.9h.1M98.7 33.9h21.2M98.7 33.9h.1"/>
<path d="M98.7 33.9l37.1 .1M98.7 34.4h-.5M98.7 33.9v.3M98.7 34.4v.3h37.1M98.7 34v.7M100.4 34v.7M100.5 33.9v.9M100.5 33.9h18.7M103.3 35h2.2zM103.3 34.9v.1M103.3 34.9h2.2v.1M103.5 34.9v.1"/>
<path d="M103.8 34.9v.1M104.1 36.9a.28 .28 0 0 1 .3-.3 .28 .28 0 0 1 .3 .3M104.1 35v.2M104.2 35v1.9M104.6 35v1.9M104.7 35v.2M105 34.9v.1M105.3 34.9v.1M105.5 35h.1M109.4 33.9v.9M109.5 33.9v.9h.8v-.9M110.3 33.9v.9"/>
<path d="M119.2 33.9v.9M119.3 34.8v-.9h.8v.9M119.7 34h16.1v.4h-16.1zM119.7 33.9h16.1l-16.1 .1M119.7 34.3h16.1v.5l-16.1 .1zM119.9 34.3v.6M119.9 33.9v.5h-21.2v-.4h37.1M119.9 34.8h-21.7M120.2 33.9h13.8M120.2 33.9v.9M126.6 33.9v.9h.9v-.9M126.6 33.9v.9"/>
<path d="M127.5 33.9v.9M134 33.8v1M134.1 34v.7M135.7 34v.7M135.8 33.9v.1M135.8 33.9v.5M135.8 33.9h1.1M135.8 34.3v.6l-16.1-.1M135.8 34v.8h-37.2v-.4h-.4M135.8 33.8v.1M136.1 34.1l.5-.2 .3 .5a.45 .45 0 0 0-.7-.4 .45 .45 0 0 0 0 .8 .45 .45 0 0 0 .7-.4 .45 .45 0 0 1-.6 .4 .45 .45 0 0 1-.2-.7zM136.5 34.6l-.1-.5 .1 .5"/>
<path d="M136.6 34.6l-.1-.5 .1 .5M136.7 34.2l-.5 .2M136.8 34.3l-.6 .1M136.9 33.9v.9h.3M136.9 33.8v.1M136.9 32.9h.3M136.9 32.7h.3M136.9 33.5h.3M136.9 33.3h.3M137.1 33.9v1.3M137.2 36.2h.2M187 36.1h.3"/>
<path d="M188.8 29.6h.2M188.8 36.1h.2M189 31h77.6M189 30h.3M189 29.7h.3M189 30.4h.3M189 30.7h.3M189 31v1.2M189.2 33.9h.9M189.3 30.9v1h-.3M189.3 33.9v6.5M189.3 32.1l-.1 .1"/>
<path d="M189.3 32.1h.5v.1M189.3 32.1h.5M189.3 32.1l-.1 37.1M189.3 33.9h.8M189.3 32.1v37.1M189.3 32.2h.8M189.5 31.4h.5M189.6 32.2v-.1h.5l.1 .1M189.6 32.1h.5M189.7 31.1l-.1 .6M189.8 31.1l-.1 .6M190 31.4l-.6 .1"/>
<path d="M190 31.4h-.6l.6 .1M190.1 32.1h.1M190.1 32.1v37.6M190.2 32.1l-.1 16.1M190.2 33.8h.3M190.2 31v1.1M190.2 33.2h.3M190.2 32.8h.3M190.2 33.5h.3M190.4 30.9v.1M190.5 31v1.2M265.2 30.9v.1"/>
<path d="M265.4 32.2v-1.2h-.3v1.2M265.5 32.1l-.1 .1M265.5 32.1v16.1M265.5 32.1h.1M265.5 32.1h.5M265.5 32.1v37.2M265.5 33.9h.8M265.5 32.2h.8M265.8 31.2h.1M265.8 31.2l.1 .5M265.8 31.2l.2 .5M265.9 31.2l.1 .5"/>
<path d="M266 32.2v-.1h-.5v16.1M266.1 31.4l-.5 .2M266.1 31.4l-.5 .1M266.3 32.1l.1 .1M266.3 32.1h-.5v.1M266.3 32.1v16.1M266.3 32.1h-.5M266.3 32.1v37.6M266.3 32.1v37.7M266.3 30.9v1h.3M266.3 33.9h-.8v6.5M266.3 30h.3"/>
<path d="M266.3 29.8h.3M266.3 30.6h.3M266.3 30.4h.3M266.6 31v1.2M266.6 33.3h.3M188.1 47.4h1.1M188.1 47.7h1.1M189.2 48v21.2M189.2 48.2l.1-16.1v16.1M189.2 47.3h.1M189.2 47.4h.1M189.2 47.7h.1"/>
<path d="M189.2 47.7h.9M189.2 48.7h.9M189.2 40.4h.9M189.2 41.3h.9M189.2 58.5h.9M189.2 57.6h.9M189.3 40.4h.8v.9h-.8zM189.3 57.6h.8v.8h-.8zM189.3 47.8h.8M189.3 41.3v16.3M189.3 58.5v8.9M189.6 48h.6"/>
<path d="M190.1 47.8h.1M190.1 47.8v.8h-.8M190.1 48v21.7M265.5 48v21.3M265.5 40.4v.9h.8v-.9M265.5 47.8h.1M265.5 48.7h.1M265.5 40.4h.8M265.5 47.8h.8h-.8M265.8 48.1h.6M266.3 48.7h-.8h.8M266.3 47.8h.1"/>
<path d="M266.3 48.7h.1M266.3 57.6h-.8v.9h.8M266.3 48v21.8M266.3 41.3h-.8v16.3h.8M266.3 58.5h-.8v8.9h.8M57.7 72.8v82.2M57.8 72.8v82.2M60.9 75l.1 .4h1.7M60.9 74.5h74.9M60.9 73.7h37.2M60.9 73.7v80.4M61 73.6h35.6"/>
<path d="M61 73.7v80.3h37.1h-21.2M62.7 73.7v39.2h-1.7v-37.4h1.7M62.7 75h.1M62.8 73.7v13.7h6.4v-11.9M62.8 75.5h7.3v11.9h-.8v-11.9M62.8 75.4h35.3M70.2 75.5h6.4v11.9h-6.4zM76.9 73.7h21.2v40.3M77.5 75.5h8.9v11.9h-8.9zM86.5 75.5h.8v11.9h-.8zM87.4 75.5h8.9v11.9h-8.9zM96.3 75.5h1.8v37.4h-1.8z"/>
<path d="M97 73.1h.4M97 73.2h.4M97 73.6h.4M97.8 73.6h.3M98.2 73.7v40.3h-21.3M98.2 73.6h.1M98.2 73.6v80.5h37.6M98.2 73.7h.4v40.3h-.4M98.2 73.7h37.6v80.3h-37.6zM98.2 73.6h37.6l-37.6 .1M98.2 73.7h37.6M98.2 73.7v80.4"/>
<path d="M98.5 73.7h.2v40.3v-40.3M98.5 73.6h.1M98.5 73.6l.1 80.5M98.6 73.6v80.5M98.7 73.6h.1M98.7 73.6v80.5M98.7 75.4h35.3M98.7 75.5h1.7v37.4h-1.7zM100.5 75.5h8.9v11.9h-8.9zM110.3 75.5h8.9v11.9h-8.9zM119.3 75.5h.8v11.9h-.8zM119.7 73.7h16.1v40.3"/>
<path d="M120.2 75.5h6.4v11.9h-6.4zM126.6 75.5h.9v11.9h-.9zM134 74.5v12.9h-6.5v-11.9h6.5M134.1 74.5v38.4h1.6v-37.4h-1.6M135.8 75l-.1 .4h-1.6M135.8 73.7v80.4M139.1 72.8v82.2M187.2 63.2a.28 .28 0 0 1 .3 .3 .28 .28 0 0 1-.3 .3M187.2 63.3h1.8M187.2 63.7h1.8M188.4 67.8v.3M188.4 67.8v.3h.1"/>
<path d="M188.4 68.3l.1 .1zM188.4 66.5h.1M188.5 67.8v.3l.1-.3M189 62.7h.2M189 62.9h.2M189 64.4h.2M189 64.1h.2M189.2 69.2h.1M189.2 67.4h.9M189.3 69.2h.1M189.3 69.2v-37.1h.8v37.1h-.3M189.3 69.2h.8"/>
<path d="M189.3 67.5h.8M189.6 69.2h.1M189.6 69.2v.1M189.7 69.4v.3v-.3M189.7 69.2v.5M190.1 69.7h.1M190.1 69.7v-37.6v37.6M190.1 69.3h-.3v.4M265.5 69.3h.1M265.5 69.3v-37.2h.8v37.2h-.3M265.5 67.5h.8M265.5 69.2h.8"/>
<path d="M265.8 69.3h.1M265.9 69.4v.3v-.3M265.9 69.3v.4M266.3 69.8h.1M266.3 69.3h-.3v.4M266.4 62.7h.2M266.4 62.9h.2M266.4 64.2h.2M266.4 64.4h.2M266.6 63.3h1.8M268.4 63.3a.28 .28 0 0 0-.3 .2 .28 .28 0 0 0 .3 .3h-1.8M59.5 81.4h.3"/>
<path d="M59.5 81.8h.3M59.5 82.4h.3M59.5 82.7h.3M59.8 81.7h1M60.1 80.2v2.7h.5M60.1 82.8h.5M60.6 80.2v2.6M60.9 80.2h1.9M60.9 81.7h1.9M62.8 88.3h6.4v11.8h-6.4zM69.2 87.4h-6.4v.9h6.4M69.3 88.3h.8v11.8h-.8z"/>
<path d="M69.3 87.4h27v.9h-27M70.2 88.3h6.4v11.8h-6.4zM76.7 87.4v-11.9h.8v11.9M76.7 88.3v11.8h.8v-11.8M77.5 88.3h8.9v11.8h-8.9zM86.5 88.3h.8v11.8h-.8zM87.4 88.3h8.9v11.8h-8.9zM100.5 88.3h8.9v11.8h-8.9zM109.5 87.4v-11.9h.8v11.9M109.5 88.3h.8v11.8h-.8zM110.3 88.3h8.9v11.8h-8.9zM119.3 88.3v11.8h.8v-11.8"/>
<path d="M120.2 88.3h6.4v11.8h-6.4zM126.6 88.3h.9v11.8h-.9zM127.5 87.4h-27v.9h27M127.5 88.3h6.5v11.8h-6.5zM127.5 87.4h6.5v.9h-6.5M134 80.2h1.8M134 81.7h1.8M136 82.1h1.1M136 81.7h1.2M136.2 82.9h.6M136.2 82.8h.6M136.2 80.2v2.6"/>
<path d="M136.8 82.8h.1M136.8 80.2v2.6M136.9 82.6h.3M136.9 82.4h.3M136.9 81.5h.3M137.1 82.8h.1M59.5 114.1h.3M59.5 114.7h.3M59.5 113.8h.3M59.5 115h.3M59.8 112.3h1M59.8 114h1"/>
<path d="M60.1 112.6v2.5M60.3 115.2h.1M60.3 115.1h.1M60.3 115.1v.1M60.6 112.6v2.5M60.9 112.6h1.9M60.9 114h1.9M61 113.7v40.3h16.1l-16.1 .1h37.1h-21.2M61 113h1.7v1.7h-1.7zM62.8 114.8h6.4v11.8h-6.4zM62.8 101.1h6.4v11.8h-6.4zM62.8 112.9v.1"/>
<path d="M69.2 100.2h-6.4v.8h6.4M69.2 113h-6.4v1.7h6.4M69.3 114.8h.8v11.8h-.8zM69.3 101.1h.8v11.8h-.8zM69.3 114.7h28.8v-1.7h-1.8v1.7M69.3 100.2h27v.8h-27M69.3 113h27v1.7M70.2 101.1h6.4v11.8h-6.4zM70.2 114.8h6.4v11.8h-6.4zM76.7 114.8h.8v11.8h-.8zM76.7 101.1h.8v11.8h-.8zM77.5 114.8h8.9v11.8h-8.9z"/>
<path d="M77.5 101.1h8.9v11.8h-8.9zM86.5 114.8h.8v11.8h-.8zM86.5 101.1h.8v11.8h-.8zM87.4 101.1h8.9v11.8h-8.9zM87.4 114.8h8.9v11.8h-8.9zM96.3 114.8h1.8v37.5h-1.8zM97 113.7h.4M98.1 113.7v40.3h-21.2M98.1 114h.1M98.1 113.7h.1M98.6 113.7v40.3h-.4M98.6 114h21.1"/>
<path d="M98.6 113.7v40.4M98.7 113.7v40.3l21.2 .1M98.7 113h1.7v1.7h-1.7zM98.7 114.8h1.7v37.5h-1.7zM100.5 114.8h8.9v11.8h-8.9zM100.5 101.1h8.9v11.8h-8.9zM109.5 101.1h.8v11.8h-.8zM109.5 114.8h.8v11.8h-.8zM110.3 101.1h8.9v11.8h-8.9zM110.3 114.8h8.9v11.8h-8.9zM119.3 101.1h.8v11.8h-.8zM119.3 114.8h.8v11.8h-.8z"/>
<path d="M119.9 114h.1M120.2 114.8h6.4v11.8h-6.4zM120.2 101.1h6.4v11.8h-6.4zM126.6 101.1h.9v11.8h-.9zM126.6 114.8h.9v11.8h-.9zM127.5 113h-27v1.7h33.5v-1.7h-6.5M127.5 100.2h-27v.8h27M127.5 101.1h6.5v11.8h-6.5zM127.5 114.8h6.5v11.8h-6.5zM127.5 100.2h6.5v.8h-6.5M134 112.9v.1M134 112.6h1.8"/>
<path d="M134 114h1.8M134.1 113h1.6v1.7h-1.6zM136 114h.9M136.2 112.6v2.5M136.4 115.2h.1M136.4 115.2h.2M136.4 115.1h.2M136.8 112.6v2.5M136.9 114h.3M136.9 113.8h.3M136.9 115h.3M136.9 114.8h.3"/>
<path d="M62.8 127.6h6.4v11.8h-6.4zM69.2 139.5h-6.4v.8h6.4M69.2 126.7h-6.4v.8h6.4M69.3 127.6h.8v11.8h-.8zM69.3 139.5h27v.8h-27M69.3 126.7h27v.8h-27M70.2 127.6h6.4v11.8h-6.4zM76.7 127.6h.8v11.8h-.8zM77.5 127.6h8.9v11.8h-8.9zM86.5 127.6h.8v11.8h-.8zM87.4 127.6h8.9v11.8h-8.9zM97.4 124.8v4.6"/>
<path d="M97.4 124.8a.28 .28 0 0 1-.2 .3 .28 .28 0 0 1-.3-.3v4.6a.26 .26 0 0 1 .3-.3 .26 .26 0 0 1 .2 .3M99.3 124.8a.28 .28 0 0 0 .3 .3 .28 .28 0 0 0 .3-.3M99.3 129.4a.28 .28 0 0 1 .3-.3 .28 .28 0 0 1 .3 .3M99.3 124.8v4.6M99.9 124.8v4.6M100.5 127.6h8.9v11.8h-8.9zM109.5 127.6h.8v11.8h-.8zM110.3 127.6h8.9v11.8h-8.9zM119.3 127.6h.8v11.8h-.8zM120.2 127.6h6.4v11.8h-6.4zM126.6 127.6h.9v11.8h-.9zM127.5 139.5h-27v.8h27"/>
<path d="M127.5 126.7h-27v.8h27M127.5 127.6h6.5v11.8h-6.5zM127.5 126.7h6.5v.8h-6.5M127.5 139.5h6.5v.8h-6.5M57.6 155h.3M59.5 147.2h.3M59.5 147.5h.3M59.5 146.2h.3M59.5 146.6h.3M59.8 146.5h1M60.1 147.7h.1M60.1 145v2.6h.5"/>
<path d="M60.1 147.7h.5M60.6 145v2.6M60.9 145h1.9M60.9 146.5h1.9M60.9 154h37.2M60.9 152.3h37.2M62.7 152.3h-1.7v-37.5h1.7v39.2M62.8 152.3h6.4v-11.9h-6.4v13.6M69.3 140.4h.8v11.9h-.8zM70.2 140.4h6.4v11.9h-6.4zM76.7 140.4h.8v11.9h-.8zM76.9 154v.1"/>
<path d="M77.5 140.4h8.9v11.9h-8.9zM86.4 152.7h.1M86.5 140.4h.8v11.9h-.8zM87.3 152.7h.1M87.4 140.4h8.9v11.9h-8.9zM97 154.1h.4M98.2 154l37.6 .1M98.6 154v.1M98.7 154h37.1M98.7 152.3h37.1M100.5 140.4h8.9v11.9h-8.9zM109.5 140.4h.8v11.9h-.8z"/>
<path d="M110.3 140.4h8.9v11.9h-8.9zM119.3 152.3v-11.9h.8v11.9M120.2 140.4h6.4v11.9h-6.4zM126.6 140.4h.9v11.9h-.9zM126.6 152.7h.1M127.5 152.7h.1M134 152.3h-6.5v-11.9h6.5v13.6M134 145h1.8M134 146.5h1.8M135.7 152.3v-37.5h-1.6v39.2M136 146.5h.9M136.2 145v2.6"/>
<path d="M136.4 147.6l.1 .1zM136.4 147.6h.2M136.4 147.7h.2M136.8 145v2.6M136.9 146.5h.3M136.9 146.3h.3M136.9 147.4h.3M136.9 147.3h.3M186.4 173h105.7v3.3h-105.7zM186.4 176.3v30.3M188.2 176.3h103.9M228.7 176.3v30.3"/>
<path d="M186.4 199.5h105.7M186.4 195.9h105.7M186.4 192.3h105.7M186.4 188.7h105.7M186.4 186h42.3M194.9 186v13.5M207.4 186v13.5M221 186v13.5M277.8 199.5v3.5M186.4 203h105.7M251.4 203v3.6M268.8 203v3.6"/>
<circle cx="60.3" cy="34.3" r=".29"/>
<circle cx="92.4" cy="36.9" r=".25"/>
<circle cx="97.2" cy="35.6" r=".07"/>
<circle cx="97.2" cy="35.6" r=".28"/>
<circle cx="104.4" cy="36.9" r=".24"/>
<circle cx="136.5" cy="34.4" r=".29"/>
<circle cx="189.7" cy="31.4" r=".43"/>
<circle cx="189.7" cy="31.4" r=".26"/>
<circle cx="189.7" cy="31.4" r=".47"/>
<circle cx="265.9" cy="31.5" r=".43"/>
<circle cx="265.9" cy="31.5" r=".46"/>
<circle cx="265.9" cy="31.5" r=".28"/>
<circle cx="187.2" cy="63.5" r=".26"/>
<circle cx="188.5" cy="68.3" r=".28"/>
<circle cx="268.4" cy="63.6" r=".24"/>
<circle cx="61.9" cy="80.5" r=".16"/>
<circle cx="61.9" cy="81.4" r=".16"/>
<circle cx="62.5" cy="80.5" r=".16"/>
<circle cx="62.5" cy="81.4" r=".15"/>
<circle cx="134.4" cy="80.5" r=".17"/>
<circle cx="134.4" cy="81.4" r=".15"/>
<circle cx="135" cy="80.5" r=".16"/>
<circle cx="135" cy="81.4" r=".15"/>
<circle cx="61.9" cy="113.7" r=".16"/>
<circle cx="61.9" cy="112.8" r=".16"/>
<circle cx="62.5" cy="112.8" r=".15"/>
<circle cx="62.5" cy="113.7" r=".14"/>
<circle cx="134.3" cy="113.7" r=".17"/>
<circle cx="134.4" cy="112.8" r=".16"/>
<circle cx="135" cy="113.7" r=".16"/>
<circle cx="135" cy="112.8" r=".16"/>
<circle cx="97.2" cy="124.8" r=".24"/>
<circle cx="97.2" cy="129.4" r=".24"/>
<circle cx="99.6" cy="129.4" r=".25"/>
<circle cx="99.6" cy="124.8" r=".24"/>
<circle cx="61.9" cy="145.3" r=".16"/>
<circle cx="61.9" cy="146.2" r=".16"/>
<circle cx="62.5" cy="146.2" r=".15"/>
<circle cx="62.5" cy="145.3" r=".14"/>
<circle cx="134.3" cy="145.3" r=".17"/>
<circle cx="134.4" cy="146.2" r=".16"/>
<circle cx="135" cy="145.3" r=".16"/>
<circle cx="135" cy="146.2" r=".16"/>
</g>
<g fill="#000" stroke="#000" stroke-width=".21">
<path d="M55.4 37.5l1.2 1.5-1.6-1.1zM58.1 31.1l1.2 1.4-1.6-.9zM60.6 30.9l.5 .3-1.3 1.4zM59.5 21.4l2.3-.3v.7zM135.5 21.1l2.2 .3-2.2 .4zM138.4 30.9l.5 .4-1.5 1.2zM141.3 34.3l.5 .3-1.1 1.5zM190.5 24.6l2.2-.4v.8zM262.9 24.2l2.2 .4-2.2 .4zM33.2 72.8l.4 2.2h-.8zM40 74.5l.3 2.2h-.7zM85.5 72.8l.4 2.2h-.7z"/>
<path d="M85.2 70h.7l-.4 2.2zM97.4 72.2l1.4-1.3 .3 .5zM146.6 72.8l.4 2.2h-.8zM146.2 78h.8l-.4 2.2zM152.4 72.8l.4 2.2h-.8zM100.4 99.1l1.8-.7 .1 .6zM137 80.4l.6 .2-1 1.6zM100.4 113.7l1.8-.6 .1 .6zM152 110.3h.8l-.4 2.3zM45.9 118.9l.3 2.2h-.7zM50.1 137.4l.4 2.2h-.8zM54.7 127.1l.4 2.2h-.8z"/>
<path d="M100.7 128.3l1.8-.3v.6zM32.8 152.8h.8l-.4 2.2zM39.6 152.8h.7l-.3 2.2zM45.5 152.8h.7l-.3 2.2zM49.7 152.8h.8l-.4 2.2zM54.3 152.8h.8l-.4 2.2zM67 151.9h.8l-.4 2.2zM67.4 155l.4 2.2h-.8zM86.2 152.8h.7l-.4 2.2zM86.5 155.8l.4 2.3h-.7zM99 150l1.8-.8 .1 .6zM100 153.2l1.7-.6 .1 .5z"/>
<path d="M155.8 148l.4 2.2h-.8zM155.4 152.8h.8l-.4 2.2zM59.3 162l2.2-.4v.7zM135.2 161.6l2.2 .4-2.2 .3z"/>
</g>
<g font-size="3.1">
<text x="98.8" y="21.4">4230</text>
<text x="211.9" y="24.5">CLEAR OPENING 3970</text>
<text x="85.5" y="64.5" transform="rotate(-90 85.5 64.5)">50</text>
<text x="146.5" y="87.4" transform="rotate(-90 146.5 87.4)">400</text>
<text x="152.4" y="96.1" transform="rotate(-90 152.4 96.1)">2150</text>
<text x="33.2" y="115" transform="rotate(-90 33.2 115)">4450</text>
<text x="39.9" y="131.9" transform="rotate(-90 39.9 131.9)">CLEAR OPEN SIZE 4360</text>
<text x="45.8" y="141.5" transform="rotate(-90 45.8 141.5)">1970</text>
<text x="50.1" y="148.7" transform="rotate(-90 50.1 148.7)">800</text>
<text x="54.7" y="147.3" transform="rotate(-90 54.7 147.3)">1500</text>
<text x="90.5" y="161.9">4230</text>
<text x="155.8" y="163.5" transform="rotate(-90 155.8 163.5)">400</text>
<text x="67.4" y="169.9" transform="rotate(-90 67.4 169.9)">50</text>
<text x="86.5" y="168.2" transform="rotate(-90 86.5 168.2)">100</text>
</g>
<g font-size="2.8">
<text x="187.6" y="179.2">TITLE:- FINAL ASSEMBLY</text>
<text x="260.6" y="179.1">NIHVA TECHNOLOGIES</text>
<text x="264.8" y="182.3">PVT. LTD. PUNE</text>
</g>
<g font-size="2.6">
<text x="18.3" y="20.9">WELDING</text>
<text x="163.1" y="19.1">WELDING</text>
<text x="68.4" y="26.4">12 MM PLATE</text>
<text x="159.5" y="27.6">EXISTING SECTION</text>
<text x="13.8" y="34">EXISTING I SECTION</text>
<text x="159.7" y="30.7">200 X 175</text>
<text x="28.3" y="37.1">350 X 170</text>
<text x="126" y="63.5">TOWER BOLT</text>
<text x="145.9" y="70.2">HINGES</text>
<text x="162.3" y="86.8">TOP STOPPER</text>
<text x="159.4" y="104.3">BOTTOM STOPPER</text>
<text x="145.8" y="129">HANDLE LOCATION AT MIDDLE</text>
<text x="163.5" y="135.4">TOP STOPPER</text>
<text x="158.7" y="143.2">BOTTOM STOPPER</text>
</g>
<g font-size="2.5">
<text x="207.8" y="191.6">16/06/2022</text>
<text x="229.7" y="191.3">CLIENT - NIHVA TECHNOLOGIES PVT.LTD</text>
<text x="207.8" y="195.2">16/06/2022</text>
<text x="229.6" y="194.9">LOCATION -</text>
<text x="108.7" y="198.5">Date</text>
<text x="127.6" y="198.2">Revised By</text>
<text x="229.6" y="198.5">PRODUCT - SWING DOOR</text>
<text x="230.5" y="202.1">DWG NO:-NIHVA/22-23/MFG/0024</text>
<text x="279" y="202.1">REV- 0</text>
<text x="229.3" y="205.7">SCALE: NTS</text>
<text x="251.9" y="205.7">SCALE:--</text>
<text x="264.3" y="205.7">1:1</text>
<text x="269.9" y="205.7">SHEET: 01 OF 01</text>
</g>
<g font-size="2.1">
<text x="265.3" y="184.4">Tel : 020 66304033</text>
<text x="197.4" y="188.1">NAME</text>
<text x="210.9" y="188.2">DATE</text>
<text x="221.5" y="188">SIGN</text>
<text x="261.6" y="188.4">Website:- www.nihva.com</text>
<text x="264.1" y="186.5">Email:- info@nihva.com</text>
</g>
<g font-size="1.9">
<text x="186.8" y="191.2">DRAWN</text>
<text x="196.5" y="191.1">KISHAN</text>
<text x="186.7" y="194.4">CHECK</text>
<text x="186.8" y="198">APPRD.</text>
<text x="196.5" y="194.7">M. SUTAR</text>
<text x="196.6" y="198.3">V. TARAK</text>
</g>
<text font-size="1.8" x="193" y="205.4">ALL DIMENSION ARE IN mm</text>
<text font-size="1.6" x="186.8" y="201.7">If any queries contact : design@nihva.com</text>
</svg>
